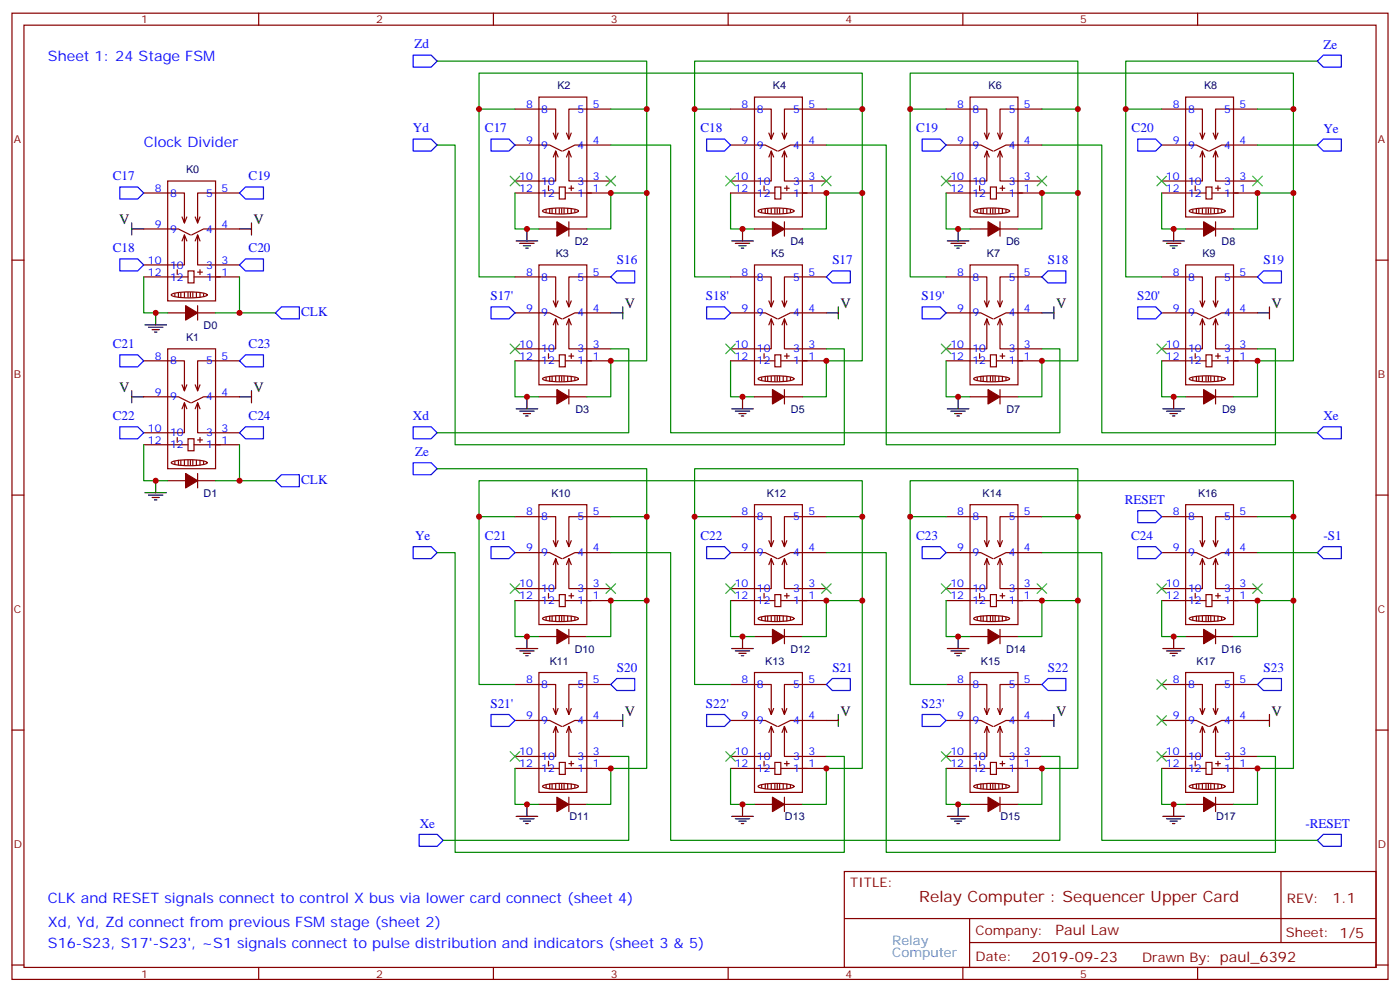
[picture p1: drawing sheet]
<svg xmlns="http://www.w3.org/2000/svg" width="412mm" height="292mm" viewBox="0 0 412 292" stroke-linecap="round" stroke-linejoin="round" font-family="sans-serif">
<g fill="none" stroke="#870000" stroke-width=".35">
<path d="M3.5 3.9h405.4v284.3h-405.4zM7.1 7.4h398.2v277.3h-398.2zM76.2 3.9v3.5M145.3 3.9v3.5M214.5 3.9v3.5M283.6 3.9v3.5M352.8 3.9v3.5M151.7 32.1h12v8.8l-.7-1.7M158.7 28.6h14.2v35.3h-14.2zM164.4 39.2l-.7 1.7M168.3 39.2l-.7 1.7M179.9 32.1h-12.3v8.8l-.7-1.7"/>
<path d="M215.2 32.1h12v8.8l-.7-1.7M222.2 28.6h14.2v35.3h-14.2zM227.9 39.2l-.7 1.7M231.8 39.2l-.7 1.7M243.4 32.1h-12.3v8.8l-.7-1.7M278.7 32.1h12v8.8l-.7-1.7M285.8 28.6h14.1v35.3h-14.1zM291.4 39.2l-.7 1.7M295.3 39.2l-.7 1.7M306.9 32.1h-12.3v8.8l-.7-1.7M342.2 32.1h12v8.8l-.7-1.7M349.2 28.6h14.2v35.3h-14.2z"/>
<path d="M354.9 39.2l-.7 1.7M358.8 39.2l-.7 1.7M370.4 32.1h-12.3v8.8l-.7-1.7M42.3 56.8h12v8.8l-.7-1.7M49.4 53.3h14.1v35.2h-14.1zM70.6 56.8h-12.4v8.8l-.7-1.7M151.7 42.7h10.2l3.6 1.7M151.7 56.8h13M161.6 54.7v1.4M163.7 44.4l-.7 1.8M164.4 46.2l-.7-1.8v8.9h-12M164.7 55h1.8v3.6h-1.8z"/>
<path d="M166.5 56.8h13.4M167.6 55.4h1.4M167.6 44.4l-.7 1.8M168.3 46.2l-.7-1.8v8.9h12.3M168.3 54.7v1.4M179.9 42.7h-10.6l-3.5 1.7M215.2 42.7h10.2l3.6 1.7M215.2 56.8h13M225.1 54.7v1.4M227.2 44.4l-.7 1.8M227.9 46.2l-.7-1.8v8.9h-12M228.2 55h1.8v3.6h-1.8z"/>
<path d="M230 56.8h13.4M231.1 55.4h1.4M231.1 44.4l-.7 1.8M231.8 46.2l-.7-1.8v8.9h12.3M231.8 54.7v1.4M243.4 42.7h-10.6l-3.5 1.7M278.7 42.7h10.2l3.6 1.7M278.7 56.8h13M288.6 54.7v1.4M290.7 44.4l-.7 1.8M291.4 46.2l-.7-1.8v8.9h-12M291.7 55h1.8v3.6h-1.8z"/>
<path d="M293.5 56.8h13.4M294.6 55.4h1.4M294.6 44.4l-.7 1.8M295.3 46.2l-.7-1.8v8.9h12.3M295.3 54.7v1.4M306.9 42.7h-10.6l-3.5 1.7M342.2 42.7h10.2l3.6 1.7M342.2 56.8h13M352.1 54.7v1.4M354.2 44.4l-.7 1.8M354.9 46.2l-.7-1.8v8.9h-12M355.2 55h1.8v3.6h-1.8z"/>
<path d="M357 56.8h13.4M358.1 55.4h1.4M358.1 44.4l-.7 1.8M358.8 46.2l-.7-1.8v8.9h12.3M358.8 54.7v1.4M370.4 42.7h-10.6l-3.5 1.7M3.5 76.6h3.6M42.3 67.4h10.3l3.5 1.7M52.2 79.4v1.4M54.3 69.1l-.7 1.8M55 70.9l-.7-1.8v8.9h-12M55 63.9l-.7 1.7"/>
<path d="M55.4 79.7h1.7v3.6h-1.7zM58.2 69.1l-.7 1.8M58.9 70.9l-.7-1.8v8.9h12.4M58.9 63.9l-.7 1.7M58.9 79.4v1.4M70.6 67.4h-10.6l-3.6 1.7M158.7 78h14.2v35.2h-14.2zM158.7 67.4h5.3M159.9 61.9a19.4 19.4 0 0 1 10.4 0l.1 .2a8.7 8.7 0 0 1-5.3 .9 8.7 8.7 0 0 1-5.3-.9zM160.9 61.7v.7M161.9 61.4v1.4M162.6 61.4v1.4"/>
<path d="M163.7 61.4v1.4M164.7 61.4v1.4M165.5 61.4v1.4M166.2 61.4v1.4M167.2 61.4v1.4M167.6 67.4h5.3M167.6 65.3v4.2M168.3 61.4v1.4M169.3 61.7v.7M222.2 78h14.2v35.2h-14.2zM222.2 67.4h5.3M223.4 61.9a19.4 19.4 0 0 1 10.4 0l.1 .2a8.7 8.7 0 0 1-5.3 .9 8.7 8.7 0 0 1-5.3-.9z"/>
<path d="M224.4 61.7v.7M225.4 61.4v1.4M226.1 61.4v1.4M227.2 61.4v1.4M228.2 61.4v1.4M229 61.4v1.4M229.7 61.4v1.4M230.7 61.4v1.4M231.1 67.4h5.3M231.1 65.3v4.2M231.8 61.4v1.4M232.8 61.7v.7"/>
<path d="M285.8 78h14.1v35.2h-14.1zM285.8 67.4h5.2M286.9 61.9a19.4 19.4 0 0 1 10.4 0l.1 .2a8.7 8.7 0 0 1-5.3 .9 8.7 8.7 0 0 1-5.3-.9zM287.9 61.7v.7M288.9 61.4v1.4M289.6 61.4v1.4M290.7 61.4v1.4M291.7 61.4v1.4M292.5 61.4v1.4M293.2 61.4v1.4M294.2 61.4v1.4M294.6 67.4h5.3"/>
<path d="M294.6 65.3v4.2M295.3 61.4v1.4M296.3 61.7v.7M349.2 78h14.2v35.2h-14.2zM349.2 67.4h5.3M350.4 61.9a19.4 19.4 0 0 1 10.4 0l.1 .2a8.7 8.7 0 0 1-5.3 .9 8.7 8.7 0 0 1-5.3-.9zM351.4 61.7v.7M352.4 61.4v1.4M353.1 61.4v1.4M354.2 61.4v1.4M355.2 61.4v1.4M356 61.4v1.4"/>
<path d="M356.7 61.4v1.4M357.7 61.4v1.4M358.1 67.4h5.3M358.1 65.3v4.2M358.8 61.4v1.4M359.8 61.7v.7M405.3 76.6h3.6M42.3 81.5h13.1M49.4 92.1h5.3M50.6 86.6a19.4 19.4 0 0 1 10.3 0l.1 .2a8.7 8.7 0 0 1-5.3 .9 8.7 8.7 0 0 1-5.3-.9zM51.5 86.4v.7M52.6 86.1v1.4"/>
<path d="M53.3 86.1v1.4M54.3 86.1v1.4M55.4 86.1v1.4M56.1 86.1v1.4M56.8 86.1v1.4M57.1 81.5h13.5M57.9 86.1v1.4M58.2 80.1h1.4M58.2 92.1h5.3M58.2 90v4.2M58.9 86.1v1.4M60 86.4v.7"/>
<path d="M151.7 92.1h10.2l3.6 1.7M151.7 81.5h12v8.8l-.7-1.8M163.7 93.8l-.7 1.8M164.4 95.6l-.7-1.8v8.9h-12M164.4 88.5l-.7 1.8M167.6 93.8l-.7 1.8M168.3 95.6l-.7-1.8v8.9h12.3M168.3 88.5l-.7 1.8M179.9 92.1h-10.6l-3.5 1.7M179.9 81.5h-12.3v8.8l-.7-1.8M215.2 92.1h10.2l3.6 1.7M215.2 81.5h12v8.8l-.7-1.8"/>
<path d="M227.2 93.8l-.7 1.8M227.9 95.6l-.7-1.8v8.9h-12M227.9 88.5l-.7 1.8M231.1 93.8l-.7 1.8M231.8 95.6l-.7-1.8v8.9h12.3M231.8 88.5l-.7 1.8M243.4 92.1h-10.6l-3.5 1.7M243.4 81.5h-12.3v8.8l-.7-1.8M278.7 92.1h10.2l3.6 1.7M278.7 81.5h12v8.8l-.7-1.8M290.7 93.8l-.7 1.8M291.4 95.6l-.7-1.8v8.9h-12"/>
<path d="M291.4 88.5l-.7 1.8M294.6 93.8l-.7 1.8M295.3 95.6l-.7-1.8v8.9h12.3M295.3 88.5l-.7 1.8M306.9 92.1h-10.6l-3.5 1.7M306.9 81.5h-12.3v8.8l-.7-1.8M342.2 92.1h10.2l3.6 1.7M342.2 81.5h12v8.8l-.7-1.8M354.2 93.8l-.7 1.8M354.9 95.6l-.7-1.8v8.9h-12M354.9 88.5l-.7 1.8M358.1 93.8l-.7 1.8"/>
<path d="M358.8 95.6l-.7-1.8v8.9h12.3M358.8 88.5l-.7 1.8M370.4 92.1h-10.6l-3.5 1.7M370.4 81.5h-12.3v8.8l-.7-1.8M42.3 116.8h10.3l3.5 1.7M42.3 106.2h12v8.8l-.7-1.8M49.4 102.7h14.1v35.2h-14.1zM54.3 118.5l-.7 1.8M55 113.2l-.7 1.8M58.2 118.5l-.7 1.8M58.9 113.2l-.7 1.8M70.6 116.8h-10.6l-3.6 1.7"/>
<path d="M70.6 106.2h-12.4v8.8l-.7-1.8M151.7 106.2h13M158.7 116.8h5.3M159.9 111.3a19.4 19.4 0 0 1 10.4 0l.1 .2a8.7 8.7 0 0 1-5.3 .9 8.7 8.7 0 0 1-5.3-.9zM160.9 111.1v.7M161.6 104.1v1.4M161.9 110.8v1.4M162.6 110.8v1.4M163.7 110.8v1.4M164.7 104.4h1.8v3.5h-1.8zM164.7 110.8v1.4M165.5 110.8v1.4"/>
<path d="M166.2 110.8v1.4M166.5 106.2h13.4M167.2 110.8v1.4M167.6 116.8h5.3M167.6 104.8h1.4M167.6 114.7v4.2M168.3 104.1v1.4M168.3 110.8v1.4M169.3 111.1v.7M215.2 106.2h13M222.2 116.8h5.3M223.4 111.3a19.4 19.4 0 0 1 10.4 0l.1 .2a8.7 8.7 0 0 1-5.3 .9 8.7 8.7 0 0 1-5.3-.9z"/>
<path d="M224.4 111.1v.7M225.1 104.1v1.4M225.4 110.8v1.4M226.1 110.8v1.4M227.2 110.8v1.4M228.2 104.4h1.8v3.5h-1.8zM228.2 110.8v1.4M229 110.8v1.4M229.7 110.8v1.4M230 106.2h13.4M230.7 110.8v1.4M231.1 116.8h5.3"/>
<path d="M231.1 104.8h1.4M231.1 114.7v4.2M231.8 104.1v1.4M231.8 110.8v1.4M232.8 111.1v.7M278.7 106.2h13M285.8 116.8h5.2M286.9 111.3a19.4 19.4 0 0 1 10.4 0l.1 .2a8.7 8.7 0 0 1-5.3 .9 8.7 8.7 0 0 1-5.3-.9zM287.9 111.1v.7M288.6 104.1v1.4M288.9 110.8v1.4M289.6 110.8v1.4"/>
<path d="M290.7 110.8v1.4M291.7 104.4h1.8v3.5h-1.8zM291.7 110.8v1.4M292.5 110.8v1.4M293.2 110.8v1.4M293.5 106.2h13.4M294.2 110.8v1.4M294.6 116.8h5.3M294.6 104.8h1.4M294.6 114.7v4.2M295.3 104.1v1.4M295.3 110.8v1.4"/>
<path d="M296.3 111.1v.7M342.2 106.2h13M349.2 116.8h5.3M350.4 111.3a19.4 19.4 0 0 1 10.4 0l.1 .2a8.7 8.7 0 0 1-5.3 .9 8.7 8.7 0 0 1-5.3-.9zM351.4 111.1v.7M352.1 104.1v1.4M352.4 110.8v1.4M353.1 110.8v1.4M354.2 110.8v1.4M355.2 104.4h1.8v3.5h-1.8zM355.2 110.8v1.4M356 110.8v1.4"/>
<path d="M356.7 110.8v1.4M357 106.2h13.4M357.7 110.8v1.4M358.1 116.8h5.3M358.1 104.8h1.4M358.1 114.7v4.2M358.8 104.1v1.4M358.8 110.8v1.4M359.8 111.1v.7M42.3 130.9h13.1M50.6 136a19.4 19.4 0 0 1 10.3 0l.1 .2a8.7 8.7 0 0 1-5.3 .9 8.7 8.7 0 0 1-5.3-.9zM51.5 135.8v.7"/>
<path d="M52.2 128.8v1.4M52.6 135.5v1.4M53.3 135.5v1.4M54.3 135.5v1.4M55 120.3l-.7-1.8v8.9h-12M55.4 129.1h1.7v3.5h-1.7zM55.4 135.5v1.4M56.1 135.5v1.4M56.8 135.5v1.4M57.1 130.9h13.5M57.9 135.5v1.4M58.2 129.5h1.4"/>
<path d="M58.2 139.3v4.3M58.9 120.3l-.7-1.8v8.9h12.4M58.9 128.8v1.4M58.9 135.5v1.4M60 135.8v.7M3.5 145.7h3.6M49.4 141.5h5.3M58.2 141.5h5.3M151.7 152h12v8.9l-.7-1.8M158.7 148.5h14.2v35.3h-14.2zM164.4 159.1l-.7 1.8M168.3 159.1l-.7 1.8"/>
<path d="M179.9 152h-12.3v8.9l-.7-1.8M215.2 152h12v8.9l-.7-1.8M222.2 148.5h14.2v35.3h-14.2zM227.9 159.1l-.7 1.8M231.8 159.1l-.7 1.8M243.4 152h-12.3v8.9l-.7-1.8M278.7 152h12v8.9l-.7-1.8M285.8 148.5h14.1v35.3h-14.1zM291.4 159.1l-.7 1.8M295.3 159.1l-.7 1.8M306.9 152h-12.3v8.9l-.7-1.8M342.2 152h12v8.9l-.7-1.8"/>
<path d="M349.2 148.5h14.2v35.3h-14.2zM354.9 159.1l-.7 1.8M358.8 159.1l-.7 1.8M370.4 152h-12.3v8.9l-.7-1.8M405.3 145.7h3.6M151.7 162.6h10.2l3.6 1.8M151.7 176.7h13M161.6 174.6v1.4M163.7 164.4l-.7 1.8M164.4 166.2l-.7-1.8v8.8h-12M164.7 175h1.8v3.5h-1.8zM166.5 176.7h13.4"/>
<path d="M167.6 175.3h1.4M167.6 164.4l-.7 1.8M168.3 166.2l-.7-1.8v8.8h12.3M168.3 174.6v1.4M179.9 162.6h-10.6l-3.5 1.8M215.2 162.6h10.2l3.6 1.8M215.2 176.7h13M225.1 174.6v1.4M227.2 164.4l-.7 1.8M227.9 166.2l-.7-1.8v8.8h-12M228.2 175h1.8v3.5h-1.8zM230 176.7h13.4"/>
<path d="M231.1 175.3h1.4M231.1 164.4l-.7 1.8M231.8 166.2l-.7-1.8v8.8h12.3M231.8 174.6v1.4M243.4 162.6h-10.6l-3.5 1.8M278.7 162.6h10.2l3.6 1.8M278.7 176.7h13M288.6 174.6v1.4M290.7 164.4l-.7 1.8M291.4 166.2l-.7-1.8v8.8h-12M291.7 175h1.8v3.5h-1.8zM293.5 176.7h13.4"/>
<path d="M294.6 175.3h1.4M294.6 164.4l-.7 1.8M295.3 166.2l-.7-1.8v8.8h12.3M295.3 174.6v1.4M306.9 162.6h-10.6l-3.5 1.8M342.2 162.6h10.2l3.6 1.8M342.2 176.7h13M352.1 174.6v1.4M354.2 164.4l-.7 1.8M354.9 166.2l-.7-1.8v8.8h-12M355.2 175h1.8v3.5h-1.8zM357 176.7h13.4"/>
<path d="M358.1 175.3h1.4M358.1 164.4l-.7 1.8M358.8 166.2l-.7-1.8v8.8h12.3M358.8 174.6v1.4M370.4 162.6h-10.6l-3.5 1.8M158.7 197.9h14.2v35.3h-14.2zM158.7 187.3h5.3M159.9 181.9a19.4 19.4 0 0 1 10.4 0l.1 .1a8.7 8.7 0 0 1-5.3 .9 8.7 8.7 0 0 1-5.3-.9zM160.9 181.7v.7M161.9 181.3v1.4M162.6 181.3v1.4M163.7 181.3v1.4"/>
<path d="M164.7 181.3v1.4M165.5 181.3v1.4M166.2 181.3v1.4M167.2 181.3v1.4M167.6 185.2v4.2M167.6 187.3h5.3M168.3 181.3v1.4M169.3 181.7v.7M222.2 197.9h14.2v35.3h-14.2zM222.2 187.3h5.3M223.4 181.9a19.4 19.4 0 0 1 10.4 0l.1 .1a8.7 8.7 0 0 1-5.3 .9 8.7 8.7 0 0 1-5.3-.9zM224.4 181.7v.7"/>
<path d="M225.4 181.3v1.4M226.1 181.3v1.4M227.2 181.3v1.4M228.2 181.3v1.4M229 181.3v1.4M229.7 181.3v1.4M230.7 181.3v1.4M231.1 185.2v4.2M231.1 187.3h5.3M231.8 181.3v1.4M232.8 181.7v.7M285.8 197.9h14.1v35.3h-14.1z"/>
<path d="M285.8 187.3h5.2M286.9 181.9a19.4 19.4 0 0 1 10.4 0l.1 .1a8.7 8.7 0 0 1-5.3 .9 8.7 8.7 0 0 1-5.3-.9zM287.9 181.7v.7M288.9 181.3v1.4M289.6 181.3v1.4M290.7 181.3v1.4M291.7 181.3v1.4M292.5 181.3v1.4M293.2 181.3v1.4M294.2 181.3v1.4M294.6 185.2v4.2M294.6 187.3h5.3"/>
<path d="M295.3 181.3v1.4M296.3 181.7v.7M349.2 197.9h14.2v35.3h-14.2zM349.2 187.3h5.3M350.4 181.9a19.4 19.4 0 0 1 10.4 0l.1 .1a8.7 8.7 0 0 1-5.3 .9 8.7 8.7 0 0 1-5.3-.9zM351.4 181.7v.7M352.4 181.3v1.4M353.1 181.3v1.4M354.2 181.3v1.4M355.2 181.3v1.4M356 181.3v1.4M356.7 181.3v1.4"/>
<path d="M357.7 181.3v1.4M358.1 185.2v4.2M358.1 187.3h5.3M358.8 181.3v1.4M359.8 181.7v.7M3.5 214.8h3.6M151.7 212h10.2l3.6 1.8M151.7 201.4h12v8.9l-.7-1.8M163.7 213.8l-.7 1.7M164.4 215.5l-.7-1.7v8.8h-12M164.4 208.5l-.7 1.8M167.6 213.8l-.7 1.7"/>
<path d="M168.3 215.5l-.7-1.7v8.8h12.3M168.3 208.5l-.7 1.8M179.9 212h-10.6l-3.5 1.8M179.9 201.4h-12.3v8.9l-.7-1.8M215.2 212h10.2l3.6 1.8M215.2 201.4h12v8.9l-.7-1.8M227.2 213.8l-.7 1.7M227.9 215.5l-.7-1.7v8.8h-12M227.9 208.5l-.7 1.8M231.1 213.8l-.7 1.7M231.8 215.5l-.7-1.7v8.8h12.3M231.8 208.5l-.7 1.8"/>
<path d="M243.4 212h-10.6l-3.5 1.8M243.4 201.4h-12.3v8.9l-.7-1.8M278.7 212h10.2l3.6 1.8M278.7 201.4h12v8.9l-.7-1.8M290.7 213.8l-.7 1.7M291.4 215.5l-.7-1.7v8.8h-12M291.4 208.5l-.7 1.8M294.6 213.8l-.7 1.7M295.3 215.5l-.7-1.7v8.8h12.3M295.3 208.5l-.7 1.8M306.9 212h-10.6l-3.5 1.8M306.9 201.4h-12.3v8.9l-.7-1.8"/>
<path d="M342.2 212h10.2l3.6 1.8M342.2 201.4h12v8.9l-.7-1.8M354.2 213.8l-.7 1.7M354.9 215.5l-.7-1.7v8.8h-12M354.9 208.5l-.7 1.8M358.1 213.8l-.7 1.7M358.8 215.5l-.7-1.7v8.8h12.3M358.8 208.5l-.7 1.8M370.4 212h-10.6l-3.5 1.8M370.4 201.4h-12.3v8.9l-.7-1.8M405.3 214.8h3.6M151.7 226.1h13"/>
<path d="M158.7 236.7h5.3M159.9 231.2a19.4 19.4 0 0 1 10.4 0l.1 .2a8.7 8.7 0 0 1-5.3 .9 8.7 8.7 0 0 1-5.3-.9zM160.9 231.1v.7M161.6 224v1.4M161.9 230.7v1.4M162.6 230.7v1.4M163.7 230.7v1.4M164.7 224.4h1.8v3.5h-1.8zM164.7 230.7v1.4M165.5 230.7v1.4M166.2 230.7v1.4M166.5 226.1h13.4"/>
<path d="M167.2 230.7v1.4M167.6 234.6v4.2M167.6 224.7h1.4M167.6 236.7h5.3M168.3 224v1.4M168.3 230.7v1.4M169.3 231.1v.7M215.2 226.1h13M222.2 236.7h5.3M223.4 231.2a19.4 19.4 0 0 1 10.4 0l.1 .2a8.7 8.7 0 0 1-5.3 .9 8.7 8.7 0 0 1-5.3-.9zM224.4 231.1v.7M225.1 224v1.4"/>
<path d="M225.4 230.7v1.4M226.1 230.7v1.4M227.2 230.7v1.4M228.2 224.4h1.8v3.5h-1.8zM228.2 230.7v1.4M229 230.7v1.4M229.7 230.7v1.4M230 226.1h13.4M230.7 230.7v1.4M231.1 234.6v4.2M231.1 224.7h1.4M231.1 236.7h5.3"/>
<path d="M231.8 224v1.4M231.8 230.7v1.4M232.8 231.1v.7M278.7 226.1h13M285.8 236.7h5.2M286.9 231.2a19.4 19.4 0 0 1 10.4 0l.1 .2a8.7 8.7 0 0 1-5.3 .9 8.7 8.7 0 0 1-5.3-.9zM287.9 231.1v.7M288.6 224v1.4M288.9 230.7v1.4M289.6 230.7v1.4M290.7 230.7v1.4M291.7 224.4h1.8v3.5h-1.8z"/>
<path d="M291.7 230.7v1.4M292.5 230.7v1.4M293.2 230.7v1.4M293.5 226.1h13.4M294.2 230.7v1.4M294.6 234.6v4.2M294.6 224.7h1.4M294.6 236.7h5.3M295.3 224v1.4M295.3 230.7v1.4M296.3 231.1v.7M342.2 226.1h13"/>
<path d="M349.2 236.7h5.3M350.4 231.2a19.4 19.4 0 0 1 10.4 0l.1 .2a8.7 8.7 0 0 1-5.3 .9 8.7 8.7 0 0 1-5.3-.9zM351.4 231.1v.7M352.1 224v1.4M352.4 230.7v1.4M353.1 230.7v1.4M354.2 230.7v1.4M355.2 224.4h1.8v3.5h-1.8zM355.2 230.7v1.4M356 230.7v1.4M356.7 230.7v1.4M357 226.1h13.4"/>
<path d="M357.7 230.7v1.4M358.1 234.6v4.2M358.1 224.7h1.4M358.1 236.7h5.3M358.8 224v1.4M358.8 230.7v1.4M359.8 231.1v.7M248.7 256.5h156.6v28.2h-156.6zM377.3 256.5v20.9M248.7 270.3h156.5M285.6 277.4h119.6M285.6 270.3v14.1"/>
<path d="M3.5 284h3.6M76.2 284.7v3.5M145.3 284.7v3.5M214.5 284.7v3.5M283.6 284.7v3.5M352.8 284.7v3.5M405.3 284h3.6"/>
</g>
<g fill="#870000" stroke="#870000" stroke-width=".35">
<path d="M54.7 90l3.5 2.1-3.5 2.1z"/>
<path d="M54.7 139.3l3.5 2.2-3.5 2.1z"/>
<path d="M164 65.3l3.6 2.1-3.6 2.1z"/>
<path d="M164 114.7l3.6 2.1-3.6 2.1z"/>
<path d="M227.5 114.7l3.6 2.1-3.6 2.1z"/>
<path d="M227.5 65.3l3.6 2.1-3.6 2.1z"/>
<path d="M291 65.3l3.6 2.1-3.6 2.1z"/>
<path d="M291 114.7l3.6 2.1-3.6 2.1z"/>
<path d="M354.5 65.3l3.6 2.1-3.6 2.1z"/>
<path d="M354.5 114.7l3.6 2.1-3.6 2.1z"/>
<path d="M164 185.2l3.6 2.1-3.6 2.1z"/>
<path d="M164 234.6l3.6 2.1-3.6 2.1z"/>
<path d="M227.5 185.2l3.6 2.1-3.6 2.1z"/>
<path d="M227.5 234.6l3.6 2.1-3.6 2.1z"/>
<path d="M291 185.2l3.6 2.1-3.6 2.1z"/>
<path d="M291 234.6l3.6 2.1-3.6 2.1z"/>
<path d="M354.5 185.2l3.6 2.1-3.6 2.1z"/>
<path d="M354.5 234.6l3.6 2.1-3.6 2.1z"/>
</g>
<g fill="none" stroke="#000" stroke-width=".35">
<path d="M38.8 67.4h3.5M38.8 65.6v3.5M70.6 67.4h3.5M74.1 65.6v3.5M152 70.9h6.4M153.1 71.6h4.2M154.2 72.3h2.1M154.9 73h.7M155.2 67.4v3.5M215.5 70.9h6.4M216.6 71.6h4.2M217.7 72.3h2.1"/>
<path d="M218.4 73h.7M218.7 67.4v3.5M279 70.9h6.4M280.1 71.6h4.2M281.2 72.3h2.1M281.9 73h.7M282.2 67.4v3.5M342.5 70.9h6.4M343.6 71.6h4.2M344.7 72.3h2.1M345.4 73h.7M345.7 67.4v3.5"/>
<path d="M42.7 95.6h6.3M43.7 96.3h4.3M44.8 97h2.1M45.5 97.7h.7M45.9 92.1v3.5M179.9 92.1h3.5M183.4 90.3v3.5M243.4 92.1h3.5M246.9 90.3v3.5M306.9 92.1h3.5M310.4 90.3v3.5M370.4 92.1h3.5"/>
<path d="M373.9 90.3v3.5M38.8 115v3.5M38.8 116.8h3.5M70.6 116.8h3.5M74.1 115v3.5M155.2 116.8v3.5M218.7 116.8v3.5M282.2 116.8v3.5M345.7 116.8v3.5M152 120.3h6.4M153.1 121h4.2M154.2 121.7h2.1"/>
<path d="M154.9 122.4h.7M215.5 120.3h6.4M216.6 121h4.2M217.7 121.7h2.1M218.4 122.4h.7M279 120.3h6.4M280.1 121h4.2M281.2 121.7h2.1M281.9 122.4h.7M342.5 120.3h6.4M343.6 121h4.2M344.7 121.7h2.1"/>
<path d="M345.4 122.4h.7M42.7 145h6.3M43.7 145.7h4.3M44.8 146.4h2.1M45.5 147.1h.7M45.9 141.5v3.5M152 190.9h6.4M153.1 191.6h4.2M154.2 192.3h2.1M154.9 193h.7M155.2 187.3v3.6M215.5 190.9h6.4"/>
<path d="M216.6 191.6h4.2M217.7 192.3h2.1M218.4 193h.7M218.7 187.3v3.6M279 190.9h6.4M280.1 191.6h4.2M281.2 192.3h2.1M281.9 193h.7M282.2 187.3v3.6M342.5 190.9h6.4M343.6 191.6h4.2M344.7 192.3h2.1"/>
<path d="M345.4 193h.7M345.7 187.3v3.6M179.9 212h3.5M183.4 210.3v3.5M243.4 212h3.5M246.9 210.3v3.5M306.9 212h3.5M310.4 210.3v3.5M370.4 212h3.5M373.9 210.3v3.5M155.2 236.7v3.5M218.7 236.7v3.5"/>
<path d="M282.2 236.7v3.5M345.7 236.7v3.5M152 240.2h6.4M153.1 240.9h4.2M154.2 241.7h2.1M154.9 242.4h.7M215.5 240.2h6.4M216.6 240.9h4.2M217.7 241.7h2.1M218.4 242.4h.7M279 240.2h6.4M280.1 240.9h4.2"/>
<path d="M281.2 241.7h2.1M281.9 242.4h.7M342.5 240.2h6.4M343.6 240.9h4.2M344.7 241.7h2.1M345.4 242.4h.7"/>
</g>
<g fill="none" stroke="#00f" stroke-width=".35">
<path d="M121.7 16.2h5.3l1.8 1.8-1.8 1.8h-5.3zM389.8 16.2h5.3v3.6h-5.3l-1.7-1.8zM35.3 55h5.3l1.7 1.8-1.7 1.8h-5.3zM70.6 56.8l1.7-1.8h5.3v3.6h-5.3zM121.7 40.9h5.3l1.8 1.8-1.8 1.7h-5.3zM144.6 40.9h5.3l1.8 1.8-1.8 1.7h-5.3zM208.1 40.9h5.3l1.8 1.8-1.8 1.7h-5.3zM271.6 40.9h5.3l1.8 1.8-1.8 1.7h-5.3zM335.1 40.9h5.3l1.8 1.8-1.8 1.7h-5.3zM389.8 40.9h5.3v3.5h-5.3l-1.7-1.7zM35.3 76.2h5.3l1.7 1.8-1.7 1.7h-5.3zM70.6 78l1.7-1.8h5.3v3.5h-5.3z"/>
<path d="M81.1 92.1l1.8-1.8h5.3v3.5h-5.3zM144.6 90.3h5.3l1.8 1.8-1.8 1.7h-5.3zM179.9 81.5l1.8-1.8h5.3v3.6h-5.3zM208.1 90.3h5.3l1.8 1.8-1.8 1.7h-5.3zM243.4 81.5l1.8-1.8h5.3v3.6h-5.3zM271.6 90.3h5.3l1.8 1.8-1.8 1.7h-5.3zM306.9 81.5l1.8-1.8h5.3v3.6h-5.3zM335.1 90.3h5.3l1.8 1.8-1.8 1.7h-5.3zM370.4 81.5l1.8-1.8h5.3v3.6h-5.3zM35.3 104.4h5.3l1.7 1.8-1.7 1.7h-5.3zM70.6 106.2l1.7-1.8h5.3v3.5h-5.3zM35.3 125.6h5.3l1.7 1.8-1.7 1.7h-5.3z"/>
<path d="M70.6 127.4l1.7-1.8h5.3v3.5h-5.3zM121.7 136.2h5.3l1.8 1.7-1.8 1.8h-5.3zM121.7 125.6h5.3l1.8 1.8-1.8 1.7h-5.3zM388.1 127.4l1.7-1.8h5.3v3.5h-5.3zM81.1 141.5l1.8-1.8h5.3v3.5h-5.3zM335.1 150.3h5.3l1.8 1.7-1.8 1.8h-5.3zM121.7 160.9h5.3l1.8 1.7-1.8 1.8h-5.3zM144.6 160.9h5.3l1.8 1.7-1.8 1.8h-5.3zM208.1 160.9h5.3l1.8 1.7-1.8 1.8h-5.3zM271.6 160.9h5.3l1.8 1.7-1.8 1.8h-5.3zM335.1 160.9h5.3l1.8 1.7-1.8 1.8h-5.3zM389.8 160.9h5.3v3.5h-5.3l-1.7-1.8z"/>
<path d="M144.6 210.3h5.3l1.8 1.7-1.8 1.8h-5.3zM179.9 201.4l1.8-1.7h5.3v3.5h-5.3zM208.1 210.3h5.3l1.8 1.7-1.8 1.8h-5.3zM243.4 201.4l1.8-1.7h5.3v3.5h-5.3zM271.6 210.3h5.3l1.8 1.7-1.8 1.8h-5.3zM306.9 201.4l1.8-1.7h5.3v3.5h-5.3zM370.4 201.4l1.8-1.7h5.3v3.5h-5.3zM123.5 245.5h5.3l1.7 1.8-1.7 1.8h-5.3zM389.8 245.5h5.3v3.6h-5.3l-1.7-1.8z"/>
</g>
<g fill="none" stroke="#008700" stroke-width=".35">
<path d="M128.8 18h61.7v14.1M388.1 18h-56.5v14.1M141.1 32.1v-10.6h112.9v10.6M151.7 32.1h-10.6v49.4h10.6M179.9 32.1h10.6v74.1h-10.6v10.6h-7M204.6 32.1v-14.1h112.9v14.1M215.2 32.1h-10.6v49.4h10.6M243.4 32.1h10.6v74.1h-10.6v10.6h-7M268.1 32.1v-10.6h112.9v10.6M278.7 32.1h-10.6v49.4h10.6M306.9 32.1h10.6v74.1h-10.6v10.6h-7M342.2 32.1h-10.6v49.4h10.6"/>
<path d="M370.4 32.1h10.6v74.1h-10.6v10.6h-7M128.8 42.7h5.3v88.2h114.6v-28.2h-5.3M151.7 56.8v10.6h7M179.9 42.7h17.7v84.7h114.6v-24.7h-5.3M190.5 56.8h-10.6v10.6h-7M215.2 56.8v10.6h7M243.4 42.7h17.7v88.2h114.6v-28.2h-5.3M254 56.8h-10.6v10.6h-7M278.7 56.8v10.6h7.1M306.9 42.7h17.7v84.7h63.5M317.5 56.8h-10.6v10.6h-7M342.2 56.8v10.6h7"/>
<path d="M370.4 42.7h17.7M381 56.8h-10.6v10.6h-7M42.3 81.5v10.6h7.1M70.6 81.5v10.6h-7.1M70.6 92.1h10.5M151.7 106.2v10.6h7M179.9 102.7h5.3v24.7h-56.4M215.2 106.2v10.6h7M278.7 106.2v10.6h7.1M342.2 106.2v10.6h7M42.3 130.9v10.6h7.1M70.6 130.9v10.6h-7.1"/>
<path d="M128.8 137.9h61.7v14.1M70.6 141.5h10.5M141.1 152v-10.5h112.9v10.5M151.7 152h-10.6v49.4h10.6M179.9 152h10.6v74.1h-10.6v10.6h-7M204.6 152v-14.1h112.9v14.1M215.2 152h-10.6v49.4h10.6M243.4 152h10.6v74.1h-10.6v10.6h-7M268.1 152v-10.5h112.9v10.5M278.7 152h-10.6v49.4h10.6M306.9 152h10.6v74.1h-10.6v10.6h-7M370.4 152h10.6v74.1h-10.6v10.6h-7"/>
<path d="M128.8 162.6h5.3v88.2h114.6v-28.2h-5.3M151.7 176.7v10.6h7M179.9 162.6h17.7v84.7h114.6v-24.7h-5.3M190.5 176.7h-10.6v10.6h-7M215.2 176.7v10.6h7M243.4 162.6h17.7v88.2h114.6v-28.2h-5.3M254 176.7h-10.6v10.6h-7M278.7 176.7v10.6h7.1M306.9 162.6h17.7v84.7h63.5M317.5 176.7h-10.6v10.6h-7M342.2 176.7v10.6h7M370.4 162.6h17.7"/>
<path d="M381 176.7h-10.6v10.6h-7M151.7 226.1v10.6h7M179.9 222.6h5.3v24.7h-54.7M215.2 226.1v10.6h7M278.7 226.1v10.6h7.1M342.2 226.1v10.6h7"/>
</g>
<g fill="none" stroke="#3c3" stroke-width=".35">
<path d="M150.3 51.9l2.8 2.8M153.1 51.9l-2.8 2.8M178.5 51.9l2.8 2.8M181.3 51.9l-2.8 2.8M213.8 51.9l2.8 2.8M216.6 51.9l-2.8 2.8M242 51.9l2.8 2.8M244.8 51.9l-2.8 2.8M277.3 51.9l2.8 2.8M280.1 51.9l-2.8 2.8M305.5 51.9l2.8 2.8M308.3 51.9l-2.8 2.8"/>
<path d="M340.8 51.9l2.8 2.8M343.6 51.9l-2.8 2.8M369 51.9l2.8 2.8M371.8 51.9l-2.8 2.8M150.3 101.2l2.8 2.9M153.1 101.2l-2.8 2.9M213.8 101.2l2.8 2.9M216.6 101.2l-2.8 2.9M277.3 101.2l2.8 2.9M280.1 101.2l-2.8 2.9M340.8 101.2l2.8 2.9M343.6 101.2l-2.8 2.9"/>
<path d="M150.3 171.8l2.8 2.8M153.1 171.8l-2.8 2.8M178.5 171.8l2.8 2.8M181.3 171.8l-2.8 2.8M213.8 171.8l2.8 2.8M216.6 171.8l-2.8 2.8M242 171.8l2.8 2.8M244.8 171.8l-2.8 2.8M277.3 171.8l2.8 2.8M280.1 171.8l-2.8 2.8M305.5 171.8l2.8 2.8M308.3 171.8l-2.8 2.8"/>
<path d="M340.8 171.8l2.8 2.8M343.6 171.8l-2.8 2.8M369 171.8l2.8 2.8M371.8 171.8l-2.8 2.8M340.8 200l2.8 2.8M340.8 210.6l2.8 2.8M343.6 200l-2.8 2.8M343.6 210.6l-2.8 2.8M150.3 221.2l2.8 2.8M153.1 221.2l-2.8 2.8M213.8 221.2l2.8 2.8M216.6 221.2l-2.8 2.8"/>
<path d="M277.3 221.2l2.8 2.8M280.1 221.2l-2.8 2.8M340.8 221.2l2.8 2.8M343.6 221.2l-2.8 2.8"/>
</g>
<g fill="#c00">
<circle cx="204.6" cy="152" r=".88"/>
<circle cx="317.5" cy="152" r=".88"/>
<circle cx="190.5" cy="152" r=".88"/>
<circle cx="268.1" cy="32.1" r=".88"/>
<circle cx="381" cy="32.1" r=".88"/>
<circle cx="204.6" cy="32.1" r=".88"/>
<circle cx="317.5" cy="32.1" r=".88"/>
<circle cx="70.6" cy="92.1" r=".88"/>
<circle cx="282.2" cy="187.3" r=".88"/>
<circle cx="282.2" cy="236.7" r=".88"/>
<circle cx="306.9" cy="226.1" r=".88"/>
<circle cx="317.5" cy="176.7" r=".88"/>
<circle cx="306.9" cy="176.7" r=".88"/>
<circle cx="155.2" cy="187.3" r=".88"/>
<circle cx="155.2" cy="236.7" r=".88"/>
<circle cx="179.9" cy="226.1" r=".88"/>
<circle cx="190.5" cy="176.7" r=".88"/>
<circle cx="179.9" cy="176.7" r=".88"/>
<circle cx="282.2" cy="67.4" r=".88"/>
<circle cx="282.2" cy="116.8" r=".88"/>
<circle cx="306.9" cy="106.2" r=".88"/>
<circle cx="317.5" cy="56.8" r=".88"/>
<circle cx="306.9" cy="56.8" r=".88"/>
<circle cx="155.2" cy="67.4" r=".88"/>
<circle cx="155.2" cy="116.8" r=".88"/>
<circle cx="179.9" cy="106.2" r=".88"/>
<circle cx="190.5" cy="56.8" r=".88"/>
<circle cx="179.9" cy="56.8" r=".88"/>
<circle cx="243.4" cy="56.8" r=".88"/>
<circle cx="254" cy="56.8" r=".88"/>
<circle cx="243.4" cy="106.2" r=".88"/>
<circle cx="218.7" cy="116.8" r=".88"/>
<circle cx="218.7" cy="67.4" r=".88"/>
<circle cx="370.4" cy="56.8" r=".88"/>
<circle cx="381" cy="56.8" r=".88"/>
<circle cx="370.4" cy="106.2" r=".88"/>
<circle cx="345.7" cy="116.8" r=".88"/>
<circle cx="345.7" cy="67.4" r=".88"/>
<circle cx="243.4" cy="176.7" r=".88"/>
<circle cx="254" cy="176.7" r=".88"/>
<circle cx="243.4" cy="226.1" r=".88"/>
<circle cx="218.7" cy="236.7" r=".88"/>
<circle cx="218.7" cy="187.3" r=".88"/>
<circle cx="370.4" cy="176.7" r=".88"/>
<circle cx="381" cy="176.7" r=".88"/>
<circle cx="370.4" cy="226.1" r=".88"/>
<circle cx="345.7" cy="236.7" r=".88"/>
<circle cx="345.7" cy="187.3" r=".88"/>
<circle cx="45.9" cy="92.1" r=".88"/>
<circle cx="45.9" cy="141.5" r=".88"/>
<circle cx="70.6" cy="141.5" r=".88"/>
<circle cx="254" cy="32.1" r=".88"/>
<circle cx="141.1" cy="32.1" r=".88"/>
<circle cx="331.6" cy="32.1" r=".88"/>
<circle cx="254" cy="152" r=".88"/>
<circle cx="141.1" cy="152" r=".88"/>
<circle cx="381" cy="152" r=".88"/>
<circle cx="268.1" cy="152" r=".88"/>
<circle cx="190.5" cy="32.1" r=".88"/>
</g>
<text font-size="4.6" fill="#800" x="270.8" y="265.5">Relay Computer : Sequencer Upper Card</text>
<g font-size="4.2" fill="#00f">
<text x="14.1" y="18">Sheet 1: 24 Stage FSM</text>
<text x="42.3" y="43.3">Clock Divider</text>
<text x="14.1" y="265.6">CLK and RESET signals connect to control X bus via lower card connect (sheet 4)</text>
<text x="14.1" y="272.7">Xd, Yd, Zd connect from previous FSM stage (sheet 2)</text>
<text x="14.1" y="279.1">S16-S23, S17'-S23', ~S1 signals connect to pulse distribution and indicators (sheet 3 &amp; 5)</text>
</g>
<g font-size="4.2">
<text x="35.1" y="66">V</text>
<text x="74.7" y="66">V</text>
<text x="184.1" y="90.7">V</text>
<text x="247.6" y="90.7">V</text>
<text x="311.1" y="90.7">V</text>
<text x="374.6" y="90.7">V</text>
<text x="35.1" y="115.4">V</text>
<text x="74.7" y="115.4">V</text>
<text x="184.1" y="210.7">V</text>
<text x="247.6" y="210.7">V</text>
<text x="311.1" y="210.7">V</text>
<text x="374.6" y="210.7">V</text>
</g>
<g font-size="4.2" fill="#800">
<text x="392.5" y="265.7">1.1</text>
<text x="310.9" y="275.3">Paul Law</text>
<text x="304" y="283.1">2019-09-23</text>
</g>
<g font-size="3.9" fill="#00f">
<text x="122.1" y="14.3">Zd</text>
<text x="389.8" y="14.3">Ze</text>
<text x="121.6" y="39">Yd</text>
<text x="142.9" y="39">C17</text>
<text x="206.4" y="39">C18</text>
<text x="269.9" y="39">C19</text>
<text x="333.4" y="39">C20</text>
<text x="389.8" y="39">Ye</text>
<text x="33.2" y="53.1">C17</text>
<text x="73.2" y="53.1">C19</text>
<text x="33.2" y="74.3">C18</text>
<text x="73.2" y="74.3">C20</text>
<text x="181.7" y="77.8">S16</text>
<text x="245.2" y="77.8">S17</text>
<text x="308.7" y="77.8">S18</text>
<text x="372.2" y="77.8">S19</text>
<text x="144.5" y="88.4">S17'</text>
<text x="208" y="88.4">S18'</text>
<text x="271.5" y="88.4">S19'</text>
<text x="335" y="88.4">S20'</text>
<text x="88.7" y="93.1">CLK</text>
<text x="33.2" y="102.5">C21</text>
<text x="73.2" y="102.5">C23</text>
<text x="33.2" y="123.6">C22</text>
<text x="73.2" y="123.6">C24</text>
<text x="121.6" y="123.6">Xd</text>
<text x="389.8" y="123.7">Xe</text>
<text x="122.3" y="134.2">Ze</text>
<text x="88.7" y="142.5">CLK</text>
<text x="331.3" y="148.4">RESET</text>
<text x="122.2" y="158.9">Ye</text>
<text x="142.9" y="158.9">C21</text>
<text x="206.4" y="158.9">C22</text>
<text x="269.9" y="158.9">C23</text>
<text x="333.2" y="159">C24</text>
<text x="389.8" y="159">-S1</text>
<text x="181.7" y="197.8">S20</text>
<text x="245.2" y="197.8">S21</text>
<text x="308.7" y="197.8">S22</text>
<text x="372.2" y="197.8">S23</text>
<text x="144.5" y="208.4">S21'</text>
<text x="208" y="208.4">S22'</text>
<text x="271.5" y="208.4">S23'</text>
<text x="123.6" y="243.6">Xe</text>
<text x="384.5" y="243.6">-RESET</text>
</g>
<g font-size="3.9" fill="#800">
<text x="250.5" y="261.1">TITLE:</text>
<text x="379.1" y="265.7">REV:</text>
<text x="287.4" y="275.3">Company:</text>
<text x="378.7" y="275.9">Sheet: 1/5</text>
<text x="287.4" y="282.9">Date:</text>
<text x="336.4" y="283">Drawn By: paul_6392</text>
</g>
<g font-size="3.9" fill="#39c">
<text x="262.8" y="278">Relay</text>
<text x="262.8" y="281.5">Computer</text>
</g>
<g font-size="3.2" fill="#800">
<text x="41.6" y="6.9">1</text>
<text x="110.8" y="6.9">2</text>
<text x="179.9" y="6.9">3</text>
<text x="249.1" y="6.9">4</text>
<text x="318.2" y="6.9">5</text>
<text x="4.1" y="42">A</text>
<text x="405.9" y="42">A</text>
<text x="4.1" y="111.1">B</text>
<text x="405.9" y="111.1">B</text>
<text x="4.1" y="180.3">C</text>
<text x="405.9" y="180.3">C</text>
<text x="4.1" y="249.4">D</text>
<text x="405.9" y="249.4">D</text>
<text x="41.6" y="287.7">1</text>
<text x="110.8" y="287.7">2</text>
<text x="179.9" y="287.7">3</text>
<text x="249.1" y="287.7">4</text>
<text x="318.2" y="287.7">5</text>
</g>
<g font-size="3.2" fill="#000080">
<text x="164.2" y="26.2">K2</text>
<text x="227.7" y="26.2">K4</text>
<text x="291.2" y="26.2">K6</text>
<text x="354.7" y="26.2">K8</text>
<text x="54.8" y="51">K0</text>
<text x="163.7" y="75.6">K3</text>
<text x="169.3" y="72.1">D2</text>
<text x="227.2" y="75.6">K5</text>
<text x="232.8" y="72.1">D4</text>
<text x="290.7" y="75.6">K7</text>
<text x="296.3" y="72.1">D6</text>
<text x="354.2" y="75.6">K9</text>
<text x="359.8" y="72.1">D8</text>
<text x="54.8" y="100.4">K1</text>
<text x="60" y="96.8">D0</text>
<text x="169.5" y="121.5">D3</text>
<text x="233" y="121.5">D5</text>
<text x="296.5" y="121.5">D7</text>
<text x="360" y="121.5">D9</text>
<text x="60" y="146.2">D1</text>
<text x="162.4" y="146.2">K10</text>
<text x="225.9" y="146.2">K12</text>
<text x="289.4" y="146.2">K14</text>
<text x="352.9" y="146.2">K16</text>
<text x="161.9" y="195.6">K11</text>
<text x="169.3" y="192">D10</text>
<text x="225.4" y="195.6">K13</text>
<text x="232.8" y="192">D12</text>
<text x="288.9" y="195.6">K15</text>
<text x="296.3" y="192">D14</text>
<text x="352.4" y="195.6">K17</text>
<text x="359.8" y="192">D16</text>
<text x="167.7" y="241.4">D11</text>
<text x="231.2" y="241.4">D13</text>
<text x="294.7" y="241.4">D15</text>
<text x="358.2" y="241.4">D17</text>
</g>
<g font-size="3.2" fill="#00f">
<text x="155" y="31.8">8</text>
<text x="159.5" y="33.2">8</text>
<text x="170.1" y="33.2">5</text>
<text x="174.6" y="31.8">5</text>
<text x="218.5" y="31.8">8</text>
<text x="223" y="33.2">8</text>
<text x="233.6" y="33.2">5</text>
<text x="238.1" y="31.8">5</text>
<text x="282" y="31.8">8</text>
<text x="286.5" y="33.2">8</text>
<text x="297.1" y="33.2">5</text>
<text x="301.6" y="31.8">5</text>
<text x="345.5" y="31.8">8</text>
<text x="350" y="33.2">8</text>
<text x="360.6" y="33.2">5</text>
<text x="365.1" y="31.8">5</text>
<text x="155" y="42.3">9</text>
<text x="159.5" y="43.7">9</text>
<text x="170.1" y="43.7">4</text>
<text x="174.6" y="42.3">4</text>
<text x="218.5" y="42.3">9</text>
<text x="223" y="43.7">9</text>
<text x="233.6" y="43.7">4</text>
<text x="238.1" y="42.3">4</text>
<text x="282" y="42.3">9</text>
<text x="286.5" y="43.7">9</text>
<text x="297.1" y="43.7">4</text>
<text x="301.6" y="42.3">4</text>
<text x="345.5" y="42.3">9</text>
<text x="350" y="43.7">9</text>
<text x="360.6" y="43.7">4</text>
<text x="365.1" y="42.3">4</text>
<text x="153" y="52.9">10</text>
<text x="174.6" y="52.9">3</text>
<text x="216.5" y="52.9">10</text>
<text x="238.1" y="52.9">3</text>
<text x="280" y="52.9">10</text>
<text x="301.6" y="52.9">3</text>
<text x="343.5" y="52.9">10</text>
<text x="365.1" y="52.9">3</text>
<text x="45.6" y="56.4">8</text>
<text x="50.1" y="57.9">8</text>
<text x="60.8" y="57.9">5</text>
<text x="65.3" y="56.4">5</text>
<text x="153" y="56.4">12</text>
<text x="159.5" y="57.9">12</text>
<text x="159.5" y="54.3">10</text>
<text x="170.1" y="54.3">3</text>
<text x="170.1" y="57.9">1</text>
<text x="174.6" y="56.4">1</text>
<text x="216.5" y="56.4">12</text>
<text x="223" y="57.9">12</text>
<text x="223" y="54.3">10</text>
<text x="233.6" y="54.3">3</text>
<text x="233.6" y="57.9">1</text>
<text x="238.1" y="56.4">1</text>
<text x="280" y="56.4">12</text>
<text x="286.5" y="57.9">12</text>
<text x="286.5" y="54.3">10</text>
<text x="297.1" y="54.3">3</text>
<text x="297.1" y="57.9">1</text>
<text x="301.6" y="56.4">1</text>
<text x="343.5" y="56.4">12</text>
<text x="350" y="57.9">12</text>
<text x="350" y="54.3">10</text>
<text x="360.6" y="54.3">3</text>
<text x="360.6" y="57.9">1</text>
<text x="365.1" y="56.4">1</text>
<text x="45.6" y="67">9</text>
<text x="50.1" y="68.4">9</text>
<text x="60.8" y="68.4">4</text>
<text x="65.3" y="67">4</text>
<text x="43.6" y="77.6">10</text>
<text x="65.3" y="77.6">3</text>
<text x="43.6" y="81.1">12</text>
<text x="50.1" y="82.5">12</text>
<text x="50.1" y="79">10</text>
<text x="60.8" y="79">3</text>
<text x="60.8" y="82.5">1</text>
<text x="65.3" y="81.1">1</text>
<text x="155" y="81.1">8</text>
<text x="159.5" y="82.5">8</text>
<text x="170.1" y="82.5">5</text>
<text x="174.6" y="81.1">5</text>
<text x="218.5" y="81.1">8</text>
<text x="223" y="82.5">8</text>
<text x="233.6" y="82.5">5</text>
<text x="238.1" y="81.1">5</text>
<text x="282" y="81.1">8</text>
<text x="286.5" y="82.5">8</text>
<text x="297.1" y="82.5">5</text>
<text x="301.6" y="81.1">5</text>
<text x="345.5" y="81.1">8</text>
<text x="350" y="82.5">8</text>
<text x="360.6" y="82.5">5</text>
<text x="365.1" y="81.1">5</text>
<text x="155" y="91.7">9</text>
<text x="159.5" y="93.1">9</text>
<text x="170.1" y="93.1">4</text>
<text x="174.6" y="91.7">4</text>
<text x="218.5" y="91.7">9</text>
<text x="223" y="93.1">9</text>
<text x="233.6" y="93.1">4</text>
<text x="238.1" y="91.7">4</text>
<text x="282" y="91.7">9</text>
<text x="286.5" y="93.1">9</text>
<text x="297.1" y="93.1">4</text>
<text x="301.6" y="91.7">4</text>
<text x="345.5" y="91.7">9</text>
<text x="350" y="93.1">9</text>
<text x="360.6" y="93.1">4</text>
<text x="365.1" y="91.7">4</text>
<text x="45.6" y="105.8">8</text>
<text x="50.1" y="107.2">8</text>
<text x="60.8" y="107.2">5</text>
<text x="65.3" y="105.8">5</text>
<text x="153" y="105.8">12</text>
<text x="153" y="102.3">10</text>
<text x="159.5" y="107.2">12</text>
<text x="159.5" y="103.7">10</text>
<text x="170.1" y="103.7">3</text>
<text x="170.1" y="107.2">1</text>
<text x="174.6" y="102.3">3</text>
<text x="174.6" y="105.8">1</text>
<text x="216.5" y="105.8">12</text>
<text x="216.5" y="102.3">10</text>
<text x="223" y="107.2">12</text>
<text x="223" y="103.7">10</text>
<text x="233.6" y="103.7">3</text>
<text x="233.6" y="107.2">1</text>
<text x="238.1" y="102.3">3</text>
<text x="238.1" y="105.8">1</text>
<text x="280" y="105.8">12</text>
<text x="280" y="102.3">10</text>
<text x="286.5" y="107.2">12</text>
<text x="286.5" y="103.7">10</text>
<text x="297.1" y="103.7">3</text>
<text x="297.1" y="107.2">1</text>
<text x="301.6" y="102.3">3</text>
<text x="301.6" y="105.8">1</text>
<text x="343.5" y="105.8">12</text>
<text x="343.5" y="102.3">10</text>
<text x="350" y="107.2">12</text>
<text x="350" y="103.7">10</text>
<text x="360.6" y="103.7">3</text>
<text x="360.6" y="107.2">1</text>
<text x="365.1" y="102.3">3</text>
<text x="365.1" y="105.8">1</text>
<text x="45.6" y="116.4">9</text>
<text x="50.1" y="117.8">9</text>
<text x="60.8" y="117.8">4</text>
<text x="65.3" y="116.4">4</text>
<text x="43.6" y="130.5">12</text>
<text x="43.6" y="127">10</text>
<text x="50.1" y="131.9">12</text>
<text x="50.1" y="128.4">10</text>
<text x="60.8" y="128.4">3</text>
<text x="60.8" y="131.9">1</text>
<text x="65.3" y="127">3</text>
<text x="65.3" y="130.5">1</text>
<text x="155" y="151.7">8</text>
<text x="159.5" y="153.1">8</text>
<text x="170.1" y="153.1">5</text>
<text x="174.6" y="151.7">5</text>
<text x="218.5" y="151.7">8</text>
<text x="223" y="153.1">8</text>
<text x="233.6" y="153.1">5</text>
<text x="238.1" y="151.7">5</text>
<text x="282" y="151.7">8</text>
<text x="286.5" y="153.1">8</text>
<text x="297.1" y="153.1">5</text>
<text x="301.6" y="151.7">5</text>
<text x="345.5" y="151.7">8</text>
<text x="350" y="153.1">8</text>
<text x="360.6" y="153.1">5</text>
<text x="365.1" y="151.7">5</text>
<text x="155" y="162.3">9</text>
<text x="159.5" y="163.7">9</text>
<text x="170.1" y="163.7">4</text>
<text x="174.6" y="162.3">4</text>
<text x="218.5" y="162.3">9</text>
<text x="223" y="163.7">9</text>
<text x="233.6" y="163.7">4</text>
<text x="238.1" y="162.3">4</text>
<text x="282" y="162.3">9</text>
<text x="286.5" y="163.7">9</text>
<text x="297.1" y="163.7">4</text>
<text x="301.6" y="162.3">4</text>
<text x="345.5" y="162.3">9</text>
<text x="350" y="163.7">9</text>
<text x="360.6" y="163.7">4</text>
<text x="365.1" y="162.3">4</text>
<text x="153" y="172.9">10</text>
<text x="174.6" y="172.9">3</text>
<text x="216.5" y="172.9">10</text>
<text x="238.1" y="172.9">3</text>
<text x="280" y="172.9">10</text>
<text x="301.6" y="172.9">3</text>
<text x="343.5" y="172.9">10</text>
<text x="365.1" y="172.9">3</text>
<text x="153" y="176.4">12</text>
<text x="159.5" y="177.8">12</text>
<text x="159.5" y="174.3">10</text>
<text x="170.1" y="174.3">3</text>
<text x="170.1" y="177.8">1</text>
<text x="174.6" y="176.4">1</text>
<text x="216.5" y="176.4">12</text>
<text x="223" y="177.8">12</text>
<text x="223" y="174.3">10</text>
<text x="233.6" y="174.3">3</text>
<text x="233.6" y="177.8">1</text>
<text x="238.1" y="176.4">1</text>
<text x="280" y="176.4">12</text>
<text x="286.5" y="177.8">12</text>
<text x="286.5" y="174.3">10</text>
<text x="297.1" y="174.3">3</text>
<text x="297.1" y="177.8">1</text>
<text x="301.6" y="176.4">1</text>
<text x="343.5" y="176.4">12</text>
<text x="350" y="177.8">12</text>
<text x="350" y="174.3">10</text>
<text x="360.6" y="174.3">3</text>
<text x="360.6" y="177.8">1</text>
<text x="365.1" y="176.4">1</text>
<text x="155" y="201.1">8</text>
<text x="159.5" y="202.5">8</text>
<text x="170.1" y="202.5">5</text>
<text x="174.6" y="201.1">5</text>
<text x="218.5" y="201.1">8</text>
<text x="223" y="202.5">8</text>
<text x="233.6" y="202.5">5</text>
<text x="238.1" y="201.1">5</text>
<text x="282" y="201.1">8</text>
<text x="286.5" y="202.5">8</text>
<text x="297.1" y="202.5">5</text>
<text x="301.6" y="201.1">5</text>
<text x="345.5" y="201.1">8</text>
<text x="350" y="202.5">8</text>
<text x="360.6" y="202.5">5</text>
<text x="365.1" y="201.1">5</text>
<text x="155" y="211.7">9</text>
<text x="159.5" y="213.1">9</text>
<text x="170.1" y="213.1">4</text>
<text x="174.6" y="211.7">4</text>
<text x="218.5" y="211.7">9</text>
<text x="223" y="213.1">9</text>
<text x="233.6" y="213.1">4</text>
<text x="238.1" y="211.7">4</text>
<text x="282" y="211.7">9</text>
<text x="286.5" y="213.1">9</text>
<text x="297.1" y="213.1">4</text>
<text x="301.6" y="211.7">4</text>
<text x="345.5" y="211.7">9</text>
<text x="350" y="213.1">9</text>
<text x="360.6" y="213.1">4</text>
<text x="365.1" y="211.7">4</text>
<text x="153" y="225.8">12</text>
<text x="153" y="222.2">10</text>
<text x="159.5" y="227.2">12</text>
<text x="159.5" y="223.7">10</text>
<text x="170.1" y="223.7">3</text>
<text x="170.1" y="227.2">1</text>
<text x="174.6" y="222.2">3</text>
<text x="174.6" y="225.8">1</text>
<text x="216.5" y="225.8">12</text>
<text x="216.5" y="222.2">10</text>
<text x="223" y="227.2">12</text>
<text x="223" y="223.7">10</text>
<text x="233.6" y="223.7">3</text>
<text x="233.6" y="227.2">1</text>
<text x="238.1" y="222.2">3</text>
<text x="238.1" y="225.8">1</text>
<text x="280" y="225.8">12</text>
<text x="280" y="222.2">10</text>
<text x="286.5" y="227.2">12</text>
<text x="286.5" y="223.7">10</text>
<text x="297.1" y="223.7">3</text>
<text x="297.1" y="227.2">1</text>
<text x="301.6" y="222.2">3</text>
<text x="301.6" y="225.8">1</text>
<text x="343.5" y="225.8">12</text>
<text x="343.5" y="222.2">10</text>
<text x="350" y="227.2">12</text>
<text x="350" y="223.7">10</text>
<text x="360.6" y="223.7">3</text>
<text x="360.6" y="227.2">1</text>
<text x="365.1" y="222.2">3</text>
<text x="365.1" y="225.8">1</text>
</g>
</svg>
